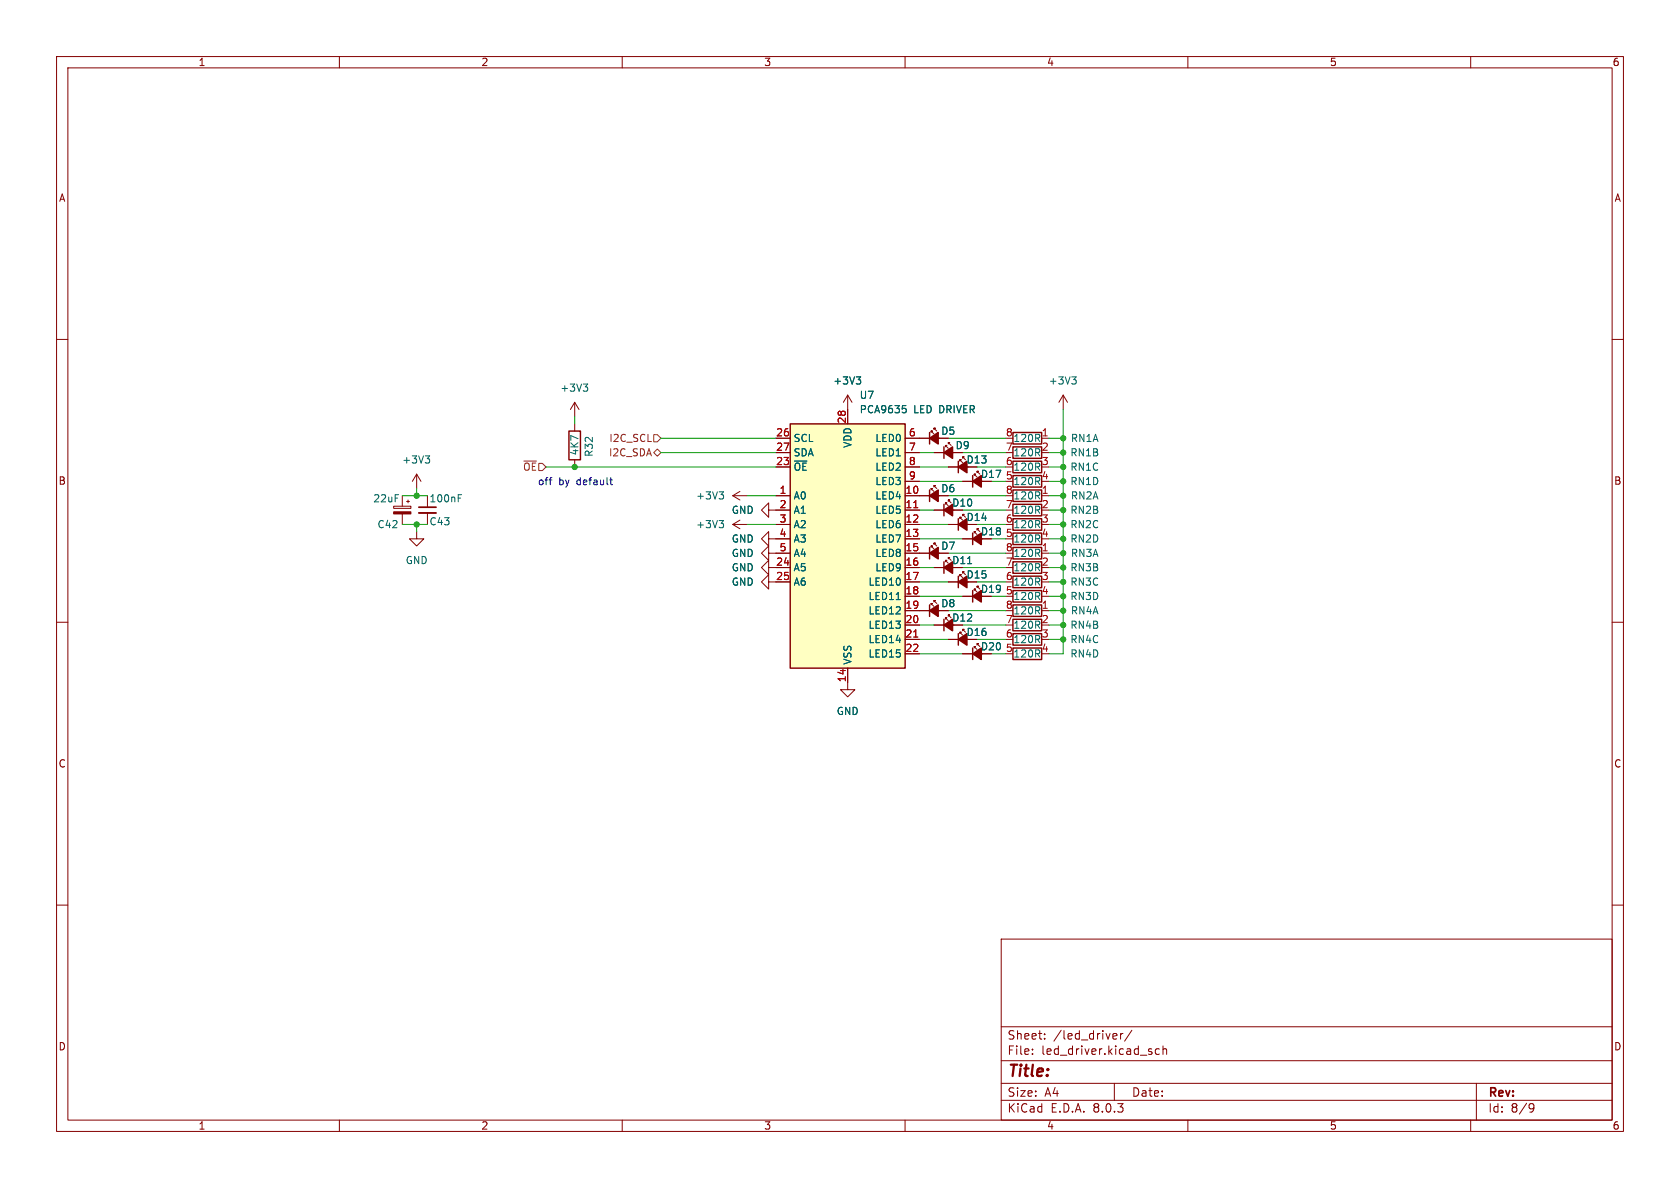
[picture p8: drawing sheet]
<svg xmlns="http://www.w3.org/2000/svg" width="297mm" height="210mm" viewBox="0 0 297 210" stroke-linecap="round" stroke-linejoin="round" font-family="sans-serif">
<g fill="none" stroke="#840000" stroke-width=".18">
<path d="M10 10h277v190h-277zM12 12h273v186h-273zM60 10v2M110 10v2M160 10v2M210 10v2M260 10v2M10 60h2M285 60h2M101.6 71.1l-.8 1.3M101.6 71.1v2.6M101.6 74.9v1.3"/>
<path d="M101.6 71.1l.8 1.3M69.6 89.5h3v.4h-3zM71.1 87.6v1.9M71.1 90.9v1.8M71.9 88.6h.5M72.1 88.4v.5M73.7 94v1.3h-1.3l1.3 1.2 1.2-1.2h-1.2M73.7 83.8l-.8 1.3M73.7 83.8v2.6M73.7 83.8l.7 1.3M101.6 81.3v1.3M129.5 87.6l1.3 .8"/>
<path d="M129.5 87.6h2.6M129.5 92.7l1.3 .8M129.5 92.7h2.6M130.8 86.9l-1.3 .7M130.8 91.9l-1.3 .8M135.9 90.2v1.2l-1.3-1.2 1.3-1.3v1.3h1.3M135.9 95.3v1.2l-1.3-1.2 1.3-1.3v1.3h1.3M135.9 97.8v1.3l-1.3-1.3 1.3-1.3v1.3h1.3M162.6 97.8h3.5M164.6 96.8v-.3h.2h-.2l.5 .5M165.1 96.3v-.3h.3h-.3l.5 .5M170.2 95.3h3.5"/>
<path d="M170.2 85.1h3.5M172.2 94.2v-.2h.3h-.3l.5 .5M172.2 84.1v-.3h.3h-.3l.5 .5M172.7 93.7v-.2h.3h-.3l.5 .5M172.7 83.6v-.3h.3h-.3l.5 .5M10 110h2M135.9 100.3v1.3l-1.3-1.3 1.3-1.2v1.2h1.3M135.9 102.9v1.2l-1.3-1.2 1.3-1.3v1.3h1.3M162.6 108h3.5M164.6 106.9v-.2h.2h-.2l.5 .5M165.1 106.4v-.2h.3h-.3l.5 .5M167.6 102.9h3.6"/>
<path d="M167.6 113h3.6M169.7 101.9v-.3h.2h-.2l.5 .5M169.7 112v-.2h.2h-.2l.5 .5M170.2 101.3v-.2h.2h-.2l.5 .5M170.2 111.5v-.2h.2h-.2l.5 .5M170.2 105.4h3.5M170.2 115.6h3.5M172.2 104.4v-.3h.3h-.3l.5 .5M172.2 114.6v-.3h.3h-.3l.5 .5M172.7 103.9v-.3h.3h-.3l.5 .5M172.7 114v-.2h.3h-.3l.5 .5M184.1 108h1.3"/>
<path d="M285 110h2M10 160h2M285 160h2M177 166h108v32h-108zM60 198v2M110 198v2M160 198v2M177 194.5h108M177 191.5h108M177 187.5h108M177 181.5h108M182.5 186.3v.1"/>
<path d="M182.5 185.5v.1M184.7 183.6v.1M184.7 182.8v.1M197 191.5v3M197.2 182.7l.3 .4-.8 .1M197.4 183.6l-.2 .1M198.1 182.7v1M198.5 182.7l-.3 .1-.1 .2M200.1 182.1l-1.3 2M205 185.5l-.5-.1-.3 .3v.4l.2 .2h.6M205.6 185.5l.2-.1 .4 .1v.9M205.6 184.9v1.5"/>
<path d="M210 198v2M260 198v2M261 191.5v6.5M270.6 195.1l.5 .1a.99 .99 0 0 1-.4 1.4h-.2M271.2 195.7l-.3 .3h-.3"/>
</g>
<path d="M103.1 67.9h.8l-.4 .5M103.7 68.4l.2 .2v.3l-.2 .3M75.2 80.6h.8l-.5 .5M75.7 81.1l.3 .2v.3l-.3 .3M127.1 86.9h.8l-.4 .5M127.1 92h.8l-.4 .5M127.7 87.4l.2 .3v.3l-.2 .2M127.7 92.5l.2 .2v.3l-.2 .3" fill="none" stroke="#006464" stroke-width=".18"/>
<g fill="none" stroke="#840000" stroke-width=".25">
<path d="M100.6 76.2h2v5.1h-2zM164.3 96.8v2M172 84.1v2M172 94.2v2.1M179.1 84.1h5v2h-5zM164.3 106.9v2.1M169.4 101.9v2M169.4 112v2M172 104.4v2M172 114.6v2M179.1 106.9h5v2.1h-5zM179.1 112h5v2h-5z"/>
<path d="M179.1 109.5h5v2h-5zM179.1 114.6h5v2h-5z"/>
</g>
<g fill="#840000" stroke="#840000" stroke-width=".25">
<path d="M172 95.3l1.5-1.1v2.1z"/>
<path d="M172 85.1l1.5-1v2z"/>
<path d="M164.3 108l1.6-1.1v2.1z"/>
<path d="M169.4 102.9l1.5-1v2z"/>
<path d="M172 105.4l1.5-1v2z"/>
<path d="M169.4 113l1.5-1v2z"/>
<path d="M172 115.6l1.5-1v2z"/>
<path d="M164.3 97.8l1.6-1v2z"/>
</g>
<path d="M69.6 90.5h3v.4h-3z" fill="#840000" stroke="#840000" stroke-width=".18"/>
<path d="M139.7 74.9h20.3v43.2h-20.3z" fill="#ffffc2"/>
<g fill="none" stroke="#840000" stroke-width=".25">
<path d="M139.7 74.9h20.3v43.2h-20.3zM164.3 76.5v2M166.9 79v2M179.1 79h5v2h-5zM179.1 76.5h5v2h-5zM164.3 86.6v2M166.9 89.2v2M166.9 99.3v2M169.4 81.5v2.1M169.4 91.7v2M179.1 94.2h5v2.1h-5zM179.1 89.2h5v2h-5z"/>
<path d="M179.1 86.6h5v2h-5zM179.1 91.7h5v2h-5zM179.1 81.5h5v2.1h-5zM179.1 99.3h5v2h-5zM179.1 96.8h5v2h-5zM166.9 109.5v2M179.1 101.9h5v2h-5zM179.1 104.4h5v2h-5z"/>
</g>
<g fill="none" stroke="#840000" stroke-width=".18">
<path d="M137.2 77.5h2.5M149.9 69.9v5M149.9 69.9l-.8 1.2M149.9 69.9l.7 1.2M160 77.5h6.1M164.6 76.5v-.3h.2h-.2l.5 .5M165.1 75.9v-.2h.3h-.3l.5 .5M167.1 79v-.3h.3h-.3l.5 .5M167.6 78.5v-.3h.3h-.3l.5 .5M184.1 77.5h1.3M188 69.9l-.8 1.2M188 69.9v2.5"/>
<path d="M188 69.9l.7 1.2M75.6 87.6v2.1M75.6 90.7v2M137.2 87.6h2.5M137.2 90.2h2.5M137.2 92.7h2.5M137.2 95.3h2.5M137.2 97.8h2.5M137.2 82.6h2.5M137.2 80h2.5M160 87.6h6.1M160 90.2h2.6"/>
<path d="M160 92.7h2.6M160 95.3h2.6M160 97.8h4.3M160 82.6h2.6M160 80h2.6M160 85.1h2.6M164.6 86.6v-.2h.2h-.2l.5 .5M165.1 86.1v-.2h.3h-.3l.5 .5M165.1 90.2h3.6M165.1 80h3.6M167.1 99.3v-.2h.3h-.3l.5 .5M167.1 89.2v-.3h.3h-.3l.5 .5"/>
<path d="M167.6 98.8v-.2h.3h-.3l.5 .5M167.6 88.6v-.2h.3h-.3l.5 .5M167.6 92.7h3.6M167.6 82.6h3.6M169.7 81.5v-.2h.2h-.2l.5 .5M169.7 91.7v-.3h.2h-.2l.5 .5M170.2 81v-.2h.2h-.2l.5 .5M170.2 91.2v-.3h.2h-.2l.5 .5M170.2 95.3h1.8M170.2 85.1h1.8M184.1 87.6h1.3M184.1 97.8h1.3"/>
<path d="M137.2 100.3h2.5M137.2 102.9h2.5M149.9 118.1v3.8h-1.3l1.3 1.3 1.2-1.3h-1.2M160 100.3h2.6M160 102.9h2.6M160 105.4h2.6M160 108h4.3M160 110.5h2.6M160 113h2.6M160 115.6h2.6M165.1 100.3h3.6M165.1 110.5h3.6"/>
<path d="M167.1 109.5v-.3h.3h-.3l.5 .5M167.6 109v-.3h.3h-.3l.5 .5M167.6 102.9h1.8M167.6 113h1.8M170.2 105.4h1.8M170.2 115.6h1.8"/>
</g>
<path d="M161.5 89.8h.8M161.5 112.6h.8" fill="none" stroke="#a90000" stroke-width=".18"/>
<path d="M151.4 66.6h.8l-.5 .5M151.9 67.1l.3 .2v.3l-.3 .3M159.6 71.7h.6M160 72.2l.2 .2v.3l-.2 .3M189.5 66.6h.8l-.5 .5M190 67.1l.3 .2v.3l-.3 .3M81 88.1h.4M81 87.4h.6M171.1 99.6h.7M158.4 106h.8" fill="none" stroke="#006464" stroke-width=".18"/>
<g fill="#840000" stroke="#840000" stroke-width=".25">
<path d="M166.9 100.3l1.5-1v2z"/>
<path d="M166.9 110.5l1.5-1v2z"/>
<path d="M164.3 77.5l1.6-1v2z"/>
<path d="M164.3 87.6l1.6-1v2z"/>
<path d="M166.9 90.2l1.5-1v2z"/>
<path d="M169.4 82.6l1.5-1.1v2.1z"/>
<path d="M166.9 80l1.5-1v2z"/>
<path d="M169.4 92.7l1.5-1v2z"/>
</g>
<path d="M74 90.7h3.1" fill="none" stroke="#840000" stroke-width=".33"/>
<path d="M74 89.7h3.1" fill="none" stroke="#840000" stroke-width=".3"/>
<path d="M115.6 76.8h.6l.6 .7-.6 .6h-.6zM115.6 80l.6-.6 .6 .6-.6 .6z" fill="none" stroke="#725600" stroke-width=".18"/>
<path d="M97.1 84.8h.5M97.5 84.4h.1M107.8 84.8h.5M108 84.4v1.1l.3 .2" fill="none" stroke="#0000c2" stroke-width=".18"/>
<g fill="none" stroke="#009600" stroke-width=".18">
<path d="M101.6 73.7v1.2M116.8 77.5h20.4M167.6 77.5h10.2M185.4 77.5h2.6M188 72.4v43.2h-2.6M71.1 92.7h4.5M71.1 87.6h4.5M73.7 86.4v1.2M73.7 92.7v1.3M96.5 82.6h40.7M116.8 80h20.4M132.1 92.7h5.1"/>
<path d="M132.1 87.6h5.1M162.6 92.7h5M162.6 82.6h5M162.6 80h2.5M162.6 90.2h2.5M162.6 85.1h7.6M162.6 95.3h7.6M167.6 87.6h10.2M167.6 97.8h10.2M170.2 80h7.6M170.2 90.2h7.6M172.7 92.7h5.1"/>
<path d="M172.7 82.6h5.1M175.3 85.1h2.5M175.3 95.3h2.5M185.4 92.7h2.6M185.4 87.6h2.6M185.4 82.6h2.6M185.4 80h2.6M185.4 90.2h2.6M185.4 97.8h2.6M185.4 85.1h2.6M185.4 95.3h2.6M162.6 115.6h7.6"/>
<path d="M162.6 113h5M162.6 110.5h2.5M162.6 105.4h7.6M162.6 102.9h5M162.6 100.3h2.5M167.6 108h10.2M170.2 110.5h7.6M170.2 100.3h7.6M172.7 113h5.1M172.7 102.9h5.1M175.3 115.6h2.5M175.3 105.4h2.5"/>
<path d="M185.4 113h2.6M185.4 110.5h2.6M185.4 105.4h2.6M185.4 102.9h2.6M185.4 100.3h2.6M185.4 108h2.6"/>
</g>
<g fill="#009600" stroke="#009600" stroke-width=".18">
<circle cx="188" cy="87.6" r=".46"/>
<circle cx="188" cy="82.6" r=".46"/>
<circle cx="188" cy="80" r=".46"/>
<circle cx="188" cy="85.1" r=".46"/>
<circle cx="188" cy="108" r=".46"/>
<circle cx="188" cy="105.4" r=".46"/>
<circle cx="188" cy="110.5" r=".46"/>
<circle cx="188" cy="100.3" r=".46"/>
<circle cx="188" cy="113" r=".46"/>
<circle cx="188" cy="102.9" r=".46"/>
<circle cx="73.7" cy="92.7" r=".46"/>
<circle cx="101.6" cy="82.6" r=".46"/>
<circle cx="73.7" cy="87.6" r=".46"/>
<circle cx="188" cy="97.8" r=".46"/>
<circle cx="188" cy="90.2" r=".46"/>
<circle cx="188" cy="92.7" r=".46"/>
<circle cx="188" cy="77.5" r=".46"/>
<circle cx="188" cy="95.3" r=".46"/>
</g>
<text font-size="2.8" fill="#840000" x="178" y="190.9">Title:</text>
<g font-size="2.1" fill="#840000">
<text x="178" y="184">Sheet:</text>
<text x="186.2" y="184">/led_driver/</text>
<text x="178" y="186.7">File:</text>
<text x="184.1" y="186.7">led_driver.kicad_sch</text>
<text x="178" y="196.9">KiCad</text>
<text x="178" y="194.1">Size:</text>
<text x="184.7" y="194.1">A4</text>
<text x="185.7" y="196.9">E.D.A.</text>
<text x="193.3" y="196.9">8.0.3</text>
<text x="200" y="194.1">Date:</text>
<text x="263" y="194.3">Rev:</text>
<text x="263" y="196.9">Id:</text>
<text x="267.1" y="196.9">8/9</text>
</g>
<g font-size="1.8" fill="#840000">
<text x="35" y="11.9">1</text>
<text x="85" y="11.9">2</text>
<text x="135" y="11.9">3</text>
<text x="185" y="11.9">4</text>
<text x="235" y="11.9">5</text>
<text x="285" y="11.9">6</text>
<text x="10.3" y="35.9">A</text>
<text x="285.3" y="35.9">A</text>
<text x="166.3" y="77.1">D5</text>
<text x="168.8" y="79.6">D9</text>
<text x="170.8" y="82.1">D13</text>
<text x="10.3" y="85.9">B</text>
<text x="166.3" y="87.2">D6</text>
<text x="168.2" y="89.8">D10</text>
<text x="173.3" y="84.7">D17</text>
<text x="285.3" y="85.9">B</text>
<text x="170.8" y="92.3">D14</text>
<text x="173.3" y="94.8">D18</text>
<text x="166.3" y="97.4">D7</text>
<text x="168.2" y="99.9">D11</text>
<text x="166.3" y="107.5">D8</text>
<text x="170.8" y="102.5">D15</text>
<text x="173.3" y="105">D19</text>
<text x="168.2" y="110.1">D12</text>
<text x="170.8" y="112.6">D16</text>
<text x="173.3" y="115.2">D20</text>
<text x="10.3" y="135.9">C</text>
<text x="285.3" y="135.9">C</text>
<text x="10.3" y="185.9">D</text>
<text x="285.3" y="185.9">D</text>
<text x="35" y="199.9">1</text>
<text x="85" y="199.9">2</text>
<text x="135" y="199.9">3</text>
<text x="185" y="199.9">4</text>
<text x="235" y="199.9">5</text>
<text x="285" y="199.9">6</text>
</g>
<g font-size="1.8" fill="#006464">
<text x="99" y="69.4">+3V3</text>
<text x="147.2" y="68.2">+3V3</text>
<text x="151.9" y="70.7">U7</text>
<text x="185.3" y="68.2">+3V3</text>
<text x="151.9" y="73.3">PCA9635</text>
<text x="161.5" y="73.3">LED DRIVER</text>
<text x="184.1" y="77.2">1</text>
<text x="71" y="82.1">+3V3</text>
<text x="102.5" y="80.6" transform="rotate(-90 102.5 80.6)">4K7</text>
<text x="105" y="80.9" transform="rotate(-90 105 80.9)">R32</text>
<text x="140.2" y="83.4">~{OE}</text>
<text x="140.2" y="78.3">SCL</text>
<text x="140.2" y="80.9">SDA</text>
<text x="150.7" y="79.3" transform="rotate(-90 150.7 79.3)">VDD</text>
<text x="154.7" y="78.3">LED0</text>
<text x="154.7" y="80.9">LED1</text>
<text x="154.7" y="83.4">LED2</text>
<text x="179.1" y="80.9">120R</text>
<text x="179.1" y="78.3">120R</text>
<text x="179.1" y="83.4">120R</text>
<text x="184.1" y="79.8">2</text>
<text x="184.1" y="82.3">3</text>
<text x="189.1" y="80.9">RN1B</text>
<text x="189.1" y="83.4">RN1C</text>
<text x="189.2" y="78.3">RN1A</text>
<text x="65.9" y="89">22uF</text>
<text x="75.8" y="89">100nF</text>
<text x="123" y="88.5">+3V3</text>
<text x="140.2" y="88.5">A0</text>
<text x="154.7" y="88.5">LED4</text>
<text x="154.7" y="86">LED3</text>
<text x="179.1" y="86">120R</text>
<text x="179.1" y="88.5">120R</text>
<text x="184.1" y="84.8">4</text>
<text x="184.1" y="89.9">2</text>
<text x="184.1" y="87.4">1</text>
<text x="189.1" y="86">RN1D</text>
<text x="189.2" y="88.5">RN2A</text>
<text x="66.6" y="93.6">C42</text>
<text x="75.8" y="93.1">C43</text>
<text x="123" y="93.6">+3V3</text>
<text x="129.3" y="91">GND</text>
<text x="140.2" y="91">A1</text>
<text x="140.2" y="93.6">A2</text>
<text x="154.7" y="91">LED5</text>
<text x="154.7" y="93.6">LED6</text>
<text x="179.1" y="91">120R</text>
<text x="179.1" y="93.6">120R</text>
<text x="184.1" y="95">4</text>
<text x="184.1" y="92.5">3</text>
<text x="189.1" y="91">RN2B</text>
<text x="189.1" y="93.6">RN2C</text>
<text x="71.6" y="99.9">GND</text>
<text x="129.3" y="101.2">GND</text>
<text x="129.3" y="96.1">GND</text>
<text x="129.3" y="98.7">GND</text>
<text x="140.2" y="101.2">A5</text>
<text x="140.2" y="96.1">A3</text>
<text x="140.2" y="98.7">A4</text>
<text x="154.7" y="96.1">LED7</text>
<text x="154.7" y="98.7">LED8</text>
<text x="154.7" y="101.2">LED9</text>
<text x="179.1" y="96.1">120R</text>
<text x="179.1" y="101.2">120R</text>
<text x="179.1" y="98.7">120R</text>
<text x="184.1" y="100.1">2</text>
<text x="184.1" y="97.5">1</text>
<text x="189.1" y="96.1">RN2D</text>
<text x="189.1" y="101.2">RN3B</text>
<text x="189.2" y="98.7">RN3A</text>
<text x="129.3" y="103.7">GND</text>
<text x="140.2" y="103.7">A6</text>
<text x="153.4" y="103.7">LED10</text>
<text x="153.4" y="106.3">LED11</text>
<text x="179.1" y="103.7">120R</text>
<text x="179.1" y="106.3">120R</text>
<text x="184.1" y="107.7">1</text>
<text x="184.1" y="102.6">3</text>
<text x="184.1" y="105.2">4</text>
<text x="189.1" y="103.7">RN3C</text>
<text x="189.1" y="106.3">RN3D</text>
<text x="153.4" y="108.8">LED12</text>
<text x="153.4" y="111.4">LED13</text>
<text x="153.4" y="113.9">LED14</text>
<text x="179.1" y="108.8">120R</text>
<text x="179.1" y="113.9">120R</text>
<text x="179.1" y="111.4">120R</text>
<text x="184.1" y="112.8">3</text>
<text x="184.1" y="110.2">2</text>
<text x="189.1" y="113.9">RN4C</text>
<text x="189.1" y="111.4">RN4B</text>
<text x="189.2" y="108.8">RN4A</text>
<text x="150.7" y="117.6" transform="rotate(-90 150.7 117.6)">VSS</text>
<text x="153.4" y="116.4">LED15</text>
<text x="179.1" y="116.4">120R</text>
<text x="184.1" y="115.3">4</text>
<text x="189.1" y="116.4">RN4D</text>
<text x="147.8" y="126.6">GND</text>
</g>
<g font-size="1.8" fill="#a90000">
<text x="137.1" y="77.2">26</text>
<text x="149.6" y="75" transform="rotate(-90 149.6 75)">28</text>
<text x="160.6" y="77.2">6</text>
<text x="177.7" y="77.2">8</text>
<text x="137.1" y="82.3">23</text>
<text x="137.1" y="79.8">27</text>
<text x="160.6" y="79.8">7</text>
<text x="160.6" y="82.3">8</text>
<text x="177.7" y="79.8">7</text>
<text x="177.7" y="82.3">6</text>
<text x="137.7" y="87.4">1</text>
<text x="137.7" y="89.9">2</text>
<text x="160" y="87.4">10</text>
<text x="160" y="89.9">11</text>
<text x="160.6" y="84.8">9</text>
<text x="177.7" y="84.8">5</text>
<text x="177.7" y="89.9">7</text>
<text x="177.7" y="87.4">8</text>
<text x="137.7" y="92.5">3</text>
<text x="137.7" y="95">4</text>
<text x="160" y="92.5">12</text>
<text x="160" y="95">13</text>
<text x="177.7" y="95">5</text>
<text x="177.7" y="92.5">6</text>
<text x="137.1" y="100.1">24</text>
<text x="137.7" y="97.5">5</text>
<text x="160" y="97.5">15</text>
<text x="160" y="100.1">16</text>
<text x="177.7" y="100.1">7</text>
<text x="177.7" y="97.5">8</text>
<text x="137.1" y="102.6">25</text>
<text x="160" y="102.6">17</text>
<text x="160" y="105.2">18</text>
<text x="160" y="107.7">19</text>
<text x="177.7" y="107.7">8</text>
<text x="177.7" y="102.6">6</text>
<text x="177.7" y="105.2">5</text>
<text x="160" y="110.2">20</text>
<text x="160" y="112.8">21</text>
<text x="177.7" y="112.8">6</text>
<text x="177.7" y="110.2">7</text>
<text x="160" y="115.3">22</text>
<text x="177.7" y="115.3">5</text>
<text x="149.6" y="120.7" transform="rotate(-90 149.6 120.7)">14</text>
</g>
<g font-size="1.8" fill="#725600">
<text x="92.4" y="83.4">~{OE}</text>
<text x="107.6" y="80.9">I2C_SDA</text>
<text x="107.6" y="78.3">I2C_SCL</text>
</g>
<g font-size="1.8" fill="#0000c2">
<text x="95" y="85.9">off</text>
<text x="98.8" y="85.9">by</text>
<text x="102.1" y="85.9">default</text>
</g>
</svg>
